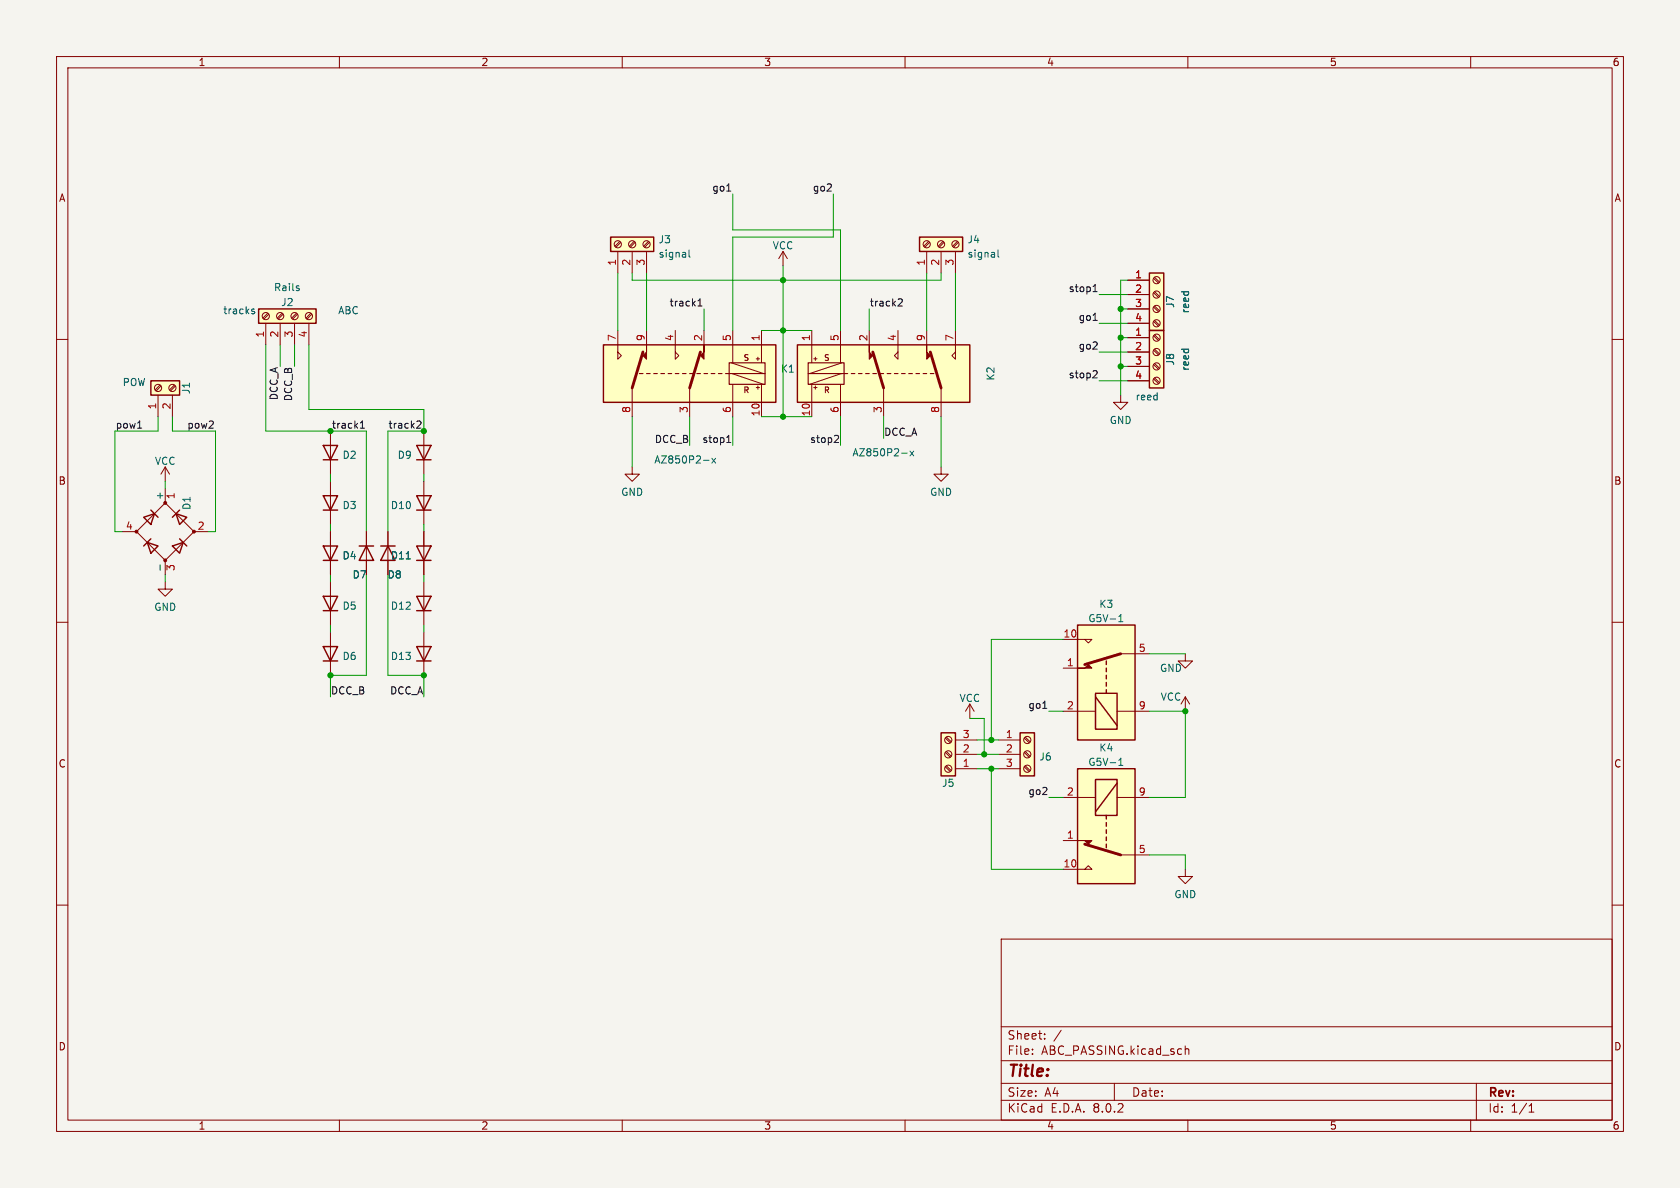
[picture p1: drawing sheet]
<svg xmlns="http://www.w3.org/2000/svg" width="297mm" height="210mm" viewBox="0 0 297 210" stroke-linecap="round" stroke-linejoin="round" font-family="sans-serif">
<path d="M0 0h297v210h-297z" fill="#f5f4ef" stroke="#f5f4ef" stroke-width=".18"/>
<g fill="none" stroke="#840000" stroke-width=".18">
<path d="M10 10h277v190h-277zM12 12h273v186h-273zM60 10v2M110 10v2M160 10v2M210 10v2M260 10v2M10 60h2M285 60h2M10 110h2M285 110h2M10 160h2"/>
<path d="M285 160h2M177 166h108v32h-108zM60 198v2M110 198v2M160 198v2M177 194.5h108M177 191.5h108M177 187.5h108M177 181.5h108M182.5 186.3v.1M182.5 185.5v.1M184.7 183.6v.1"/>
<path d="M184.7 182.8v.1M187.6 182.1l-1.3 2M197 191.5v3M209.5 184.9v1.5M209.5 185.5l.2-.1 .4 .1 .1 .9M210 198v2M260 198v2M261 191.5v6.5M270.3 196.6h.9M270.3 195.5l.4-.4v1.5"/>
</g>
<path d="M180.3 129.5h2.6v7.7h-2.6z" fill="#ffffc2"/>
<path d="M180.3 129.5h2.6v7.7h-2.6z" fill="none" stroke="#840000" stroke-width=".25"/>
<g fill="none" stroke="#840000" stroke-width=".18">
<path d="M176.5 130.8h3.8M176.5 133.4h3.8M176.5 135.9h3.8M181.1 135.6l.8 .8M181.1 133l.8 .9M181.1 130.5l.8 .8M181.3 135.4l.8 .8M181.3 132.8l.8 .9M181.3 130.3l.8 .8M209.5 153.7v1.2h1.3l-1.3 1.3-1.2-1.3h1.2"/>
<circle cx="181.6" cy="130.8" r=".63"/>
<circle cx="181.6" cy="133.3" r=".63"/>
<circle cx="181.6" cy="135.9" r=".63"/>
</g>
<path d="M107.9 41.9h7.7v2.6h-7.7z" fill="#ffffc2"/>
<path d="M107.9 41.9h7.7v2.6h-7.7z" fill="none" stroke="#840000" stroke-width=".25"/>
<g fill="none" stroke="#840000" stroke-width=".18">
<path d="M109.2 44.5v3.8M109.6 42.7l-.9 .8M109.7 42.8l-.8 .9M111.8 44.5v3.8M112.1 42.7l-.8 .8M112.3 42.8l-.9 .9M114.3 44.5v3.8M114.6 42.7l-.8 .8M114.8 42.8l-.8 .9"/>
<circle cx="109.2" cy="43.2" r=".63"/>
<circle cx="111.8" cy="43.2" r=".63"/>
<circle cx="114.3" cy="43.2" r=".63"/>
</g>
<path d="M121.8 44.2v1.1l.2 .2" fill="none" stroke="#006464" stroke-width=".18"/>
<path d="M166.4 129.5h2.5v7.7h-2.5z" fill="#ffffc2"/>
<path d="M73.7 87.6h2.5l-1.3 2.6zM73.7 90.2h2.5M57.1 105.4h2.6l-1.3 2.6zM57.1 114.3h2.6l-1.3 2.5zM57.1 108h2.6M57.1 116.8h2.6M166.4 129.5h2.5v7.7h-2.5z" fill="none" stroke="#840000" stroke-width=".25"/>
<g fill="none" stroke="#840000" stroke-width=".18">
<path d="M74.9 85.1v7.6M58.4 102.9v7.6M58.4 111.8v7.6M167.1 130.5l.9 .8M167.1 133l.9 .9M167.1 135.6l.9 .8M167.3 130.3l.9 .8M167.3 132.8l.9 .9M167.3 135.4l.9 .8M168.9 135.9h3.8M168.9 133.4h3.8M168.9 130.8h3.8"/>
<path d="M171.4 124.5l-.7 1.2M171.4 124.5v2.5M171.4 124.5l.8 1.2"/>
<circle cx="167.6" cy="133.3" r=".63"/>
<circle cx="167.6" cy="135.9" r=".63"/>
<circle cx="167.6" cy="130.8" r=".63"/>
</g>
<path d="M26.7 67.3h5v2.6h-5z" fill="#ffffc2"/>
<path d="M26.7 67.3h5v2.6h-5zM73.7 96.5h2.5l-1.3 2.6zM73.7 99.1h2.5" fill="none" stroke="#840000" stroke-width=".25"/>
<g fill="none" stroke="#840000" stroke-width=".18">
<path d="M138.4 44.5l-.7 1.2M138.4 44.5v2.5M138.4 44.5l.8 1.2M27.9 69.9v3.8M28.3 68.1l-.9 .8M28.4 68.2l-.8 .9M30.5 69.9v3.8M30.8 68.1l-.8 .8M31 68.2l-.9 .9M74.9 94v7.6"/>
<circle cx="27.9" cy="68.6" r=".63"/>
<circle cx="30.5" cy="68.6" r=".63"/>
</g>
<path d="M71.8 98.8h.7" fill="none" stroke="#006464" stroke-width=".18"/>
<path d="M190.5 110.5h10.2v20.3h-10.2z" fill="#ffffc2"/>
<path d="M29.2 102.9v1.2h1.3l-1.3 1.3-1.3-1.3h1.3M188 113h5l-.6 .7-.6-.7M188 118.1h2.5M198.1 115.6h5.1M209.5 115.6v1.2h1.3l-1.3 1.3-1.2-1.3h1.2M188 125.7h5.7M197.5 125.7h5.7M209.5 123.2l-.7 1.3M209.5 123.2v2.5M209.5 123.2l.8 1.3" fill="none" stroke="#840000" stroke-width=".18"/>
<path d="M190.5 110.5h10.2v20.3h-10.2zM195.6 116.8v.7M195.6 118.1v.6M195.6 119.4v.6M193.7 122.6h3.8v6.3h-3.8zM193.7 123.2l3.8 5.1M195.6 120.7v.6M195.6 121.9v.7" fill="none" stroke="#840000" stroke-width=".25"/>
<path d="M198.1 115.6l-6.3 1.9" fill="none" stroke="#840000" stroke-width=".51"/>
<path d="M190.5 118.1h1.3l.6-.6 .6 .6z" fill="#840000" stroke="#840000" stroke-width=".18"/>
<path d="M197.8 109.9h.7M197.8 109l.4-.4v1.3" fill="none" stroke="#006464" stroke-width=".18"/>
<path d="M203.2 48.3h2.5v10.1h-2.5z" fill="#ffffc2"/>
<path d="M203.2 48.3h2.5v10.1h-2.5zM57.1 96.5h2.6l-1.3 2.6zM57.1 99.1h2.6M63.5 96.5h2.5M64.8 96.5l1.2 2.6h-2.5zM67.3 96.5h2.5M68.6 96.5l1.2 2.6h-2.5z" fill="none" stroke="#840000" stroke-width=".25"/>
<g fill="none" stroke="#840000" stroke-width=".18">
<path d="M199.4 49.5h3.8M199.4 52.1h3.8M199.4 54.6h3.8M199.4 57.2h3.8M203.9 56.8l.9 .9M203.9 54.3l.9 .8M203.9 51.7l.9 .9M203.9 49.2l.9 .8M204.1 56.6l.9 .9M204.1 54.1l.9 .8M204.1 51.6l.9 .8M204.1 49l.9 .9"/>
<path d="M198.1 69.9v1.2h1.3l-1.3 1.3-1.3-1.3h1.3M58.4 94v7.6M64.8 94v7.6M68.6 94v7.6"/>
<circle cx="204.5" cy="49.5" r=".63"/>
<circle cx="204.5" cy="54.6" r=".63"/>
<circle cx="204.5" cy="57.1" r=".63"/>
<circle cx="204.5" cy="52.1" r=".63"/>
</g>
<path d="M203.2 58.4h2.5v10.2h-2.5z" fill="#ffffc2"/>
<path d="M203.2 58.4h2.5v10.2h-2.5zM57.1 78.7h2.6l-1.3 2.6zM73.7 78.7h2.5l-1.3 2.6zM57.1 87.6h2.6l-1.3 2.6zM57.1 81.3h2.6M57.1 90.2h2.6M73.7 81.3h2.5M73.7 114.3h2.5l-1.3 2.5zM73.7 105.4h2.5l-1.3 2.6zM73.7 116.8h2.5M73.7 108h2.5" fill="none" stroke="#840000" stroke-width=".25"/>
<g fill="none" stroke="#840000" stroke-width=".18">
<path d="M199.4 59.7h3.8M203.9 59.4l.9 .8M204.1 59.2l.9 .8M58.4 76.2v7.6M74.9 76.2v7.6M199.4 62.2h3.8M199.4 64.8h3.8M199.4 67.3h3.8M203.9 67l.9 .8M203.9 64.4l.9 .9M203.9 61.9l.9 .8M204.1 66.8l.9 .8"/>
<path d="M204.1 64.3l.9 .8M204.1 61.7l.9 .9M29.2 82.6l-.8 1.2M29.2 82.6v2.5M29.2 82.6l.8 1.2M58.4 85.1v7.6M166.4 82.6v1.2h1.2l-1.2 1.3-1.3-1.3h1.3M74.9 102.9v7.6M74.9 111.8v7.6"/>
<circle cx="204.5" cy="59.7" r=".63"/>
<circle cx="204.5" cy="67.3" r=".63"/>
<circle cx="204.5" cy="64.8" r=".63"/>
<circle cx="204.5" cy="62.2" r=".63"/>
</g>
<path d="M190.5 135.9h10.2v20.3h-10.2z" fill="#ffffc2"/>
<path d="M21.6 94h2.5M24.1 94l5.1-5.1 5.1 5.1-5.1 5.1zM29.2 86.4v2.5M29.2 99.1v2.5M34.3 94h2.5M111.8 82.6v1.2h1.2l-1.2 1.3-1.3-1.3h1.3M188 153.7h5l-.6-.7-.6 .7M188 141h5.7M188 148.6h2.5M197.5 141h5.7M198.1 151.1h5.1" fill="none" stroke="#840000" stroke-width=".18"/>
<g fill="none" stroke="#840000" stroke-width=".25">
<path d="M25.4 91.4l1.9-.6-.6 1.9zM26 95.9l1.9 .6-1.2 1.3zM26.7 95.3l-1.3 1.2M26.7 90.2l1.2 1.2M30.5 96.5l1.9-.6-.7 1.9zM31.1 90.8l1.9 .6-1.3 1.3zM31.7 90.2l-1.2 1.2M31.7 95.3l1.3 1.2M190.5 135.9h10.2v20.3h-10.2zM193.7 137.8h3.8v6.3h-3.8zM197.5 138.4l-3.8 5.1M195.6 144.1v.7"/>
<path d="M195.6 145.4v.7M195.6 146.7v.6M195.6 148v.6M195.6 149.2v.7"/>
</g>
<path d="M191.8 149.2l6.3 1.9" fill="none" stroke="#840000" stroke-width=".51"/>
<g fill="#840000" stroke="#840000" stroke-width=".18">
<path d="M190.5 148.6h2.5l-.6 .6-.6-.6z"/>
<circle cx="29.2" cy="99.1" r=".25"/>
<circle cx="34.3" cy="94" r=".25"/>
<circle cx="24.1" cy="94" r=".25"/>
<circle cx="29.2" cy="88.9" r=".25"/>
</g>
<path d="M28.3 99.8v1M197.8 135.3h.7M197.8 134.4l.4-.4v1.3" fill="none" stroke="#006464" stroke-width=".18"/>
<path d="M141 61h30.4v10.1h-30.4z" fill="#ffffc2"/>
<g fill="#840000" stroke="#840000" stroke-width=".18">
<path d="M153.7 61v1.2l.6 .7-.6 .6z"/>
<path d="M163.8 61v1.2l.7 .7-.7 .6z"/>
</g>
<path d="M143.5 58.4v5.7M148.6 58.4v5.7M153.7 58.4v2.6M158.7 58.4v5.1l-.6-.6 .6-.7M163.8 58.4v2.6M168.9 58.4v5.1l-.6-.6 .6-.7M143.5 67.9v5.8M148.6 67.9v5.8M148.7 66l-5.6 1.9M148.8 64.1l-5.7 1.9M156.2 68.6v5.1M166.4 68.6v5.1" fill="none" stroke="#840000" stroke-width=".18"/>
<path d="M141 61h30.4v10.1h-30.4z" fill="none" stroke="#840000" stroke-width=".25"/>
<g fill="none" stroke="#840000" stroke-width=".2">
<path d="M142.9 64.1h6.3v3.8h-6.3zM142.9 66h7M150.5 66h.6M151.8 66h.6M153 66h.7M154.3 66h.6M155.6 66h.6M156.8 66h.7M158.1 66h.6M159.4 66h.6M160.7 66h.6M161.9 66h.7"/>
<path d="M163.2 66h.6M164.5 66h.6"/>
</g>
<path d="M154.3 62.2l1.9 6.4M164.5 62.2l1.9 6.4" fill="none" stroke="#840000" stroke-width=".51"/>
<path d="M160.9 79.7l.6 .9M161.5 79.7l-.6 .9M159.4 80.1h1" fill="none" stroke="#006464" stroke-width=".18"/>
<path d="M162.6 41.9h7.6v2.6h-7.6z" fill="#ffffc2"/>
<path d="M162.6 41.9h7.6v2.6h-7.6z" fill="none" stroke="#840000" stroke-width=".25"/>
<g fill="none" stroke="#840000" stroke-width=".18">
<path d="M163.8 44.5v3.8M164.2 42.7l-.9 .8M164.3 42.8l-.8 .9M166.4 44.5v3.8M166.7 42.7l-.8 .8M166.9 42.8l-.9 .9M168.9 44.5v3.8M169.2 42.7l-.8 .8M169.4 42.8l-.8 .9"/>
<circle cx="163.8" cy="43.2" r=".63"/>
<circle cx="166.4" cy="43.2" r=".63"/>
<circle cx="168.9" cy="43.2" r=".63"/>
</g>
<path d="M176.4 44.2v1.1l.2 .2" fill="none" stroke="#006464" stroke-width=".18"/>
<path d="M106.7 61h30.5v10.1h-30.5z" fill="#ffffc2"/>
<g fill="#840000" stroke="#840000" stroke-width=".18">
<path d="M124.5 61v2.5l-.7-.6 .7-.7z"/>
<path d="M114.3 61v2.5l-.6-.6 .6-.7z"/>
</g>
<path d="M109.2 58.4v5.1l.7-.6-.7-.7M114.3 58.4v2.6M119.4 58.4v5.1l.6-.6-.6-.7M124.5 58.4v2.6M129.5 58.4v5.7M134.6 58.4v5.7M111.8 68.6v5.1M121.9 68.6v5.1M129.3 64.1l5.7 1.9M129.4 66l5.6 1.9M129.5 67.9v5.8M134.6 67.9v5.8" fill="none" stroke="#840000" stroke-width=".18"/>
<path d="M106.7 61h30.5v10.1h-30.5z" fill="none" stroke="#840000" stroke-width=".25"/>
<g fill="none" stroke="#840000" stroke-width=".2">
<path d="M113 66h.7M114.3 66h.6M115.6 66h.6M116.8 66h.7M118.1 66h.6M119.4 66h.6M120.6 66h.7M121.9 66h.7M123.2 66h.6M124.5 66h.6M125.7 66h.7M127 66h.6"/>
<path d="M128.3 66h7M128.9 64.1h6.4v3.8h-6.4z"/>
</g>
<path d="M113.7 62.2l-1.9 6.4M123.8 62.2l-1.9 6.4" fill="none" stroke="#840000" stroke-width=".51"/>
<path d="M124.4 81.4h1M125.8 81l.7 .9M126.5 81l-.7 .9" fill="none" stroke="#006464" stroke-width=".18"/>
<path d="M45.7 54.6h10.2v2.6h-10.2z" fill="#ffffc2"/>
<path d="M45.7 54.6h10.2v2.6h-10.2z" fill="none" stroke="#840000" stroke-width=".25"/>
<g fill="none" stroke="#840000" stroke-width=".18">
<path d="M47 57.2v3.8M47.3 55.4l-.8 .8M47.5 55.5l-.8 .9M49.5 57.2v3.8M49.9 55.4l-.9 .8M50 55.5l-.8 .9M52.1 57.2v3.8M52.4 55.4l-.8 .8M52.6 55.5l-.9 .9M54.6 57.2v3.8M54.9 55.4l-.8 .8M55.1 55.5l-.8 .9"/>
<path d="M199.4 49.5h3.8M199.4 52.1h3.8M199.4 54.6h3.8M199.4 57.2h3.8M199.4 59.7h3.8M199.4 62.2h3.8M199.4 64.8h3.8M199.4 67.3h3.8M58.4 94v2.5M58.4 99.1v2.5M64.8 94v2.5M64.8 99.1v2.5"/>
<path d="M68.6 94v2.5M68.6 99.1v2.5M74.9 94v2.5M74.9 99.1v2.5"/>
<circle cx="47" cy="55.9" r=".63"/>
<circle cx="49.5" cy="55.9" r=".63"/>
<circle cx="52.1" cy="55.9" r=".63"/>
<circle cx="54.6" cy="55.9" r=".63"/>
</g>
<path d="M52.7 51l.2 .1-.2 .3M52.7 50.5l.2 .1M71.8 98.8h.7" fill="none" stroke="#006464" stroke-width=".18"/>
<g fill="none" stroke="#0f0f0f" stroke-width=".18">
<path d="M128.5 33.8h.7M123.4 54.1h.7M123.4 53.2l.4-.4v1.3M159 52.8l.4 .1 .1 .3-.8 .9h.8M193.2 51.6h.8M193.2 56.6h.8M193.4 50.6l.2-.3v1.3M24.3 75.7h.8M63.7 75.7h.7M63.7 74.8l.4-.4v1.3M73.9 74.4l.4 .1 .1 .3-.8 .9h.8M128.5 78.2h.7"/>
<path d="M128.6 77.3l.2-.3v1.2M147.7 77h.4l.1 .3-.7 .9h.7M193.4 65.5l.4 .1 .2 .3-.8 .9h.8M184.4 125.2h.7"/>
</g>
<path d="M44.6 55l.4 .2v.2l-.4 .1M44.6 54.7h.4" fill="none" stroke="#0000c2" stroke-width=".18"/>
<g fill="none" stroke="#009600" stroke-width=".18">
<path d="M129.5 34.3v6.3h19.1v17.8M147.3 34.3v7.6h-17.8v16.5M109.2 48.3v10.1M111.8 48.3v1.2h54.6v-1.2M114.3 48.3v10.1M124.5 54.6v3.8M134.6 58.4h8.9M138.4 47v26.7M153.7 54.6v3.8M163.8 48.3v10.1M168.9 48.3v10.1M194.3 57.2h5.1"/>
<path d="M194.3 52.1h5.1M198.1 59.7h1.3M198.1 54.6h1.3M199.4 49.5h-1.3v20.4M27.9 73.7v2.5h-7.6v17.8h1.3M30.5 73.7v2.5h7.6v17.8h-1.3M47 61v15.2h17.8v17.8M49.5 61v3.8M52.1 61v3.8M54.6 61v11.4h20.3v3.8h-6.3v17.8M111.8 73.7v8.9M121.9 73.7v5"/>
<path d="M129.5 73.7v5M134.6 73.7h8.9M148.6 73.7v5M156.2 73.7v3.8M166.4 73.7v8.9M194.3 67.3h5.1M194.3 62.2h5.1M198.1 64.8h1.3M29.2 85.1v1.3M58.4 83.8v1.3M58.4 92.7v1.3M74.9 83.8v1.3"/>
<path d="M74.9 92.7v1.3M29.2 101.6v1.3M58.4 101.6v1.3M58.4 110.5v1.3M64.8 101.6v17.8h-6.4v3.8M68.6 101.6v17.8h6.3v3.8M74.9 101.6v1.3M74.9 110.5v1.3M188 113h-12.7v17.8M203.2 115.6h6.3M171.4 127h2.6v6.4M172.7 133.4h3.8"/>
<path d="M172.7 135.9h3.8M172.7 130.8h3.8M175.3 135.9v17.8h12.7M185.4 125.7h2.6M203.2 125.7h6.3v15.3h-6.3M185.4 141h2.6M203.2 151.1h6.3v2.6"/>
</g>
<g fill="#009600" stroke="#009600" stroke-width=".18">
<circle cx="174" cy="133.4" r=".46"/>
<circle cx="175.3" cy="135.9" r=".46"/>
<circle cx="175.3" cy="130.8" r=".46"/>
<circle cx="209.5" cy="125.7" r=".46"/>
<circle cx="58.4" cy="119.4" r=".46"/>
<circle cx="74.9" cy="119.4" r=".46"/>
<circle cx="138.4" cy="73.7" r=".46"/>
<circle cx="138.4" cy="49.5" r=".46"/>
<circle cx="58.4" cy="76.2" r=".46"/>
<circle cx="74.9" cy="76.2" r=".46"/>
<circle cx="138.4" cy="58.4" r=".46"/>
<circle cx="198.1" cy="59.7" r=".46"/>
<circle cx="198.1" cy="54.6" r=".46"/>
<circle cx="198.1" cy="64.8" r=".46"/>
</g>
<text font-size="2.8" fill="#840000" x="178" y="190.9">Title:</text>
<g font-size="2.1" fill="#840000">
<text x="178" y="184">Sheet:</text>
<text x="178" y="186.7">File:</text>
<text x="184.1" y="186.7">ABC_PASSING.kicad_sch</text>
<text x="178" y="196.9">KiCad</text>
<text x="178" y="194.1">Size:</text>
<text x="184.7" y="194.1">A4</text>
<text x="185.7" y="196.9">E.D.A.</text>
<text x="193.3" y="196.9">8.0.2</text>
<text x="200" y="194.1">Date:</text>
<text x="263" y="194.3">Rev:</text>
<text x="263" y="196.9">Id:</text>
<text x="267.1" y="196.9">1/1</text>
</g>
<g font-size="1.8" fill="#840000">
<text x="35" y="11.9">1</text>
<text x="85" y="11.9">2</text>
<text x="135" y="11.9">3</text>
<text x="185" y="11.9">4</text>
<text x="235" y="11.9">5</text>
<text x="285" y="11.9">6</text>
<text x="10.3" y="35.9">A</text>
<text x="285.3" y="35.9">A</text>
<text x="10.3" y="85.9">B</text>
<text x="285.3" y="85.9">B</text>
<text x="10.3" y="135.9">C</text>
<text x="285.3" y="135.9">C</text>
<text x="10.3" y="185.9">D</text>
<text x="285.3" y="185.9">D</text>
<text x="35" y="199.9">1</text>
<text x="85" y="199.9">2</text>
<text x="135" y="199.9">3</text>
<text x="185" y="199.9">4</text>
<text x="235" y="199.9">5</text>
<text x="285" y="199.9">6</text>
</g>
<g font-size="1.8" fill="#0f0f0f">
<text x="125.8" y="33.9">go1</text>
<text x="143.6" y="33.9">go2</text>
<text x="188.8" y="51.7">stop1</text>
<text x="118.3" y="54.3">track1</text>
<text x="153.7" y="54.3">track2</text>
<text x="190.6" y="56.8">go1</text>
<text x="190.6" y="61.9">go2</text>
<text x="49.2" y="70.8" transform="rotate(-90 49.2 70.8)">DCC_A</text>
<text x="51.7" y="71" transform="rotate(-90 51.7 71)">DCC_B</text>
<text x="188.8" y="67">stop2</text>
<text x="20.4" y="75.9">pow1</text>
<text x="33" y="75.9">pow2</text>
<text x="58.6" y="75.9">track1</text>
<text x="68.6" y="75.9">track2</text>
<text x="156.2" y="77.1">DCC_A</text>
<text x="115.7" y="78.4">DCC_B</text>
<text x="124.1" y="78.4">stop1</text>
<text x="143.1" y="78.4">stop2</text>
<text x="58.4" y="122.8">DCC_B</text>
<text x="68.9" y="122.8">DCC_A</text>
<text x="181.7" y="125.4">go1</text>
<text x="181.7" y="140.6">go2</text>
</g>
<g font-size="1.8" fill="#a90000">
<text x="109" y="47.1" transform="rotate(-90 109 47.1)">1</text>
<text x="111.5" y="47.1" transform="rotate(-90 111.5 47.1)">2</text>
<text x="114" y="47.1" transform="rotate(-90 114 47.1)">3</text>
<text x="163.6" y="47.1" transform="rotate(-90 163.6 47.1)">1</text>
<text x="166.1" y="47.1" transform="rotate(-90 166.1 47.1)">2</text>
<text x="168.7" y="47.1" transform="rotate(-90 168.7 47.1)">3</text>
<text x="200.6" y="49.3">1</text>
<text x="200.6" y="51.8">2</text>
<text x="46.7" y="59.8" transform="rotate(-90 46.7 59.8)">1</text>
<text x="49.3" y="59.8" transform="rotate(-90 49.3 59.8)">2</text>
<text x="51.8" y="59.8" transform="rotate(-90 51.8 59.8)">3</text>
<text x="54.4" y="59.8" transform="rotate(-90 54.4 59.8)">4</text>
<text x="200.6" y="54.4">3</text>
<text x="200.6" y="56.9">4</text>
<text x="200.6" y="59.4">1</text>
<text x="109" y="60.4" transform="rotate(-90 109 60.4)">7</text>
<text x="114" y="60.4" transform="rotate(-90 114 60.4)">9</text>
<text x="119.1" y="60.4" transform="rotate(-90 119.1 60.4)">4</text>
<text x="124.2" y="60.4" transform="rotate(-90 124.2 60.4)">2</text>
<text x="129.3" y="60.4" transform="rotate(-90 129.3 60.4)">5</text>
<text x="134.4" y="60.4" transform="rotate(-90 134.4 60.4)">1</text>
<text x="143.3" y="60.4" transform="rotate(-90 143.3 60.4)">1</text>
<text x="148.3" y="60.4" transform="rotate(-90 148.3 60.4)">5</text>
<text x="153.4" y="60.4" transform="rotate(-90 153.4 60.4)">2</text>
<text x="158.5" y="60.4" transform="rotate(-90 158.5 60.4)">4</text>
<text x="163.6" y="60.4" transform="rotate(-90 163.6 60.4)">9</text>
<text x="168.7" y="60.4" transform="rotate(-90 168.7 60.4)">7</text>
<text x="200.6" y="62">2</text>
<text x="200.6" y="64.5">3</text>
<text x="200.6" y="67.1">4</text>
<text x="27.7" y="72.5" transform="rotate(-90 27.7 72.5)">1</text>
<text x="30.2" y="72.5" transform="rotate(-90 30.2 72.5)">2</text>
<text x="111.5" y="73.1" transform="rotate(-90 111.5 73.1)">8</text>
<text x="121.7" y="73.1" transform="rotate(-90 121.7 73.1)">3</text>
<text x="129.3" y="73.1" transform="rotate(-90 129.3 73.1)">6</text>
<text x="134.4" y="73.7" transform="rotate(-90 134.4 73.7)">10</text>
<text x="143.3" y="73.7" transform="rotate(-90 143.3 73.7)">10</text>
<text x="148.3" y="73.1" transform="rotate(-90 148.3 73.1)">6</text>
<text x="156" y="73.1" transform="rotate(-90 156 73.1)">3</text>
<text x="166.1" y="73.1" transform="rotate(-90 166.1 73.1)">8</text>
<text x="31.2" y="88.3" transform="rotate(-90 31.2 88.3)">1</text>
<text x="22.2" y="93.7">4</text>
<text x="34.9" y="93.7">2</text>
<text x="31.2" y="101" transform="rotate(-90 31.2 101)">3</text>
<text x="187.9" y="112.8">10</text>
<text x="188.5" y="117.9">1</text>
<text x="201.2" y="115.3">5</text>
<text x="188.5" y="125.5">2</text>
<text x="201.2" y="125.5">9</text>
<text x="170.1" y="130.6">3</text>
<text x="177.7" y="130.6">1</text>
<text x="170.1" y="135.6">1</text>
<text x="170.1" y="133.1">2</text>
<text x="177.7" y="133.1">2</text>
<text x="177.7" y="135.6">3</text>
<text x="188.5" y="140.7">2</text>
<text x="201.2" y="140.7">9</text>
<text x="188.5" y="148.3">1</text>
<text x="187.9" y="153.4">10</text>
<text x="201.2" y="150.9">5</text>
</g>
<g font-size="1.8" fill="#006464">
<text x="116.3" y="43.2">J3</text>
<text x="116.3" y="45.7">signal</text>
<text x="136.5" y="44.3">VCC</text>
<text x="171" y="43.2">J4</text>
<text x="171" y="45.7">signal</text>
<text x="48.3" y="51.7">Rails</text>
<text x="49.6" y="54.3">J2</text>
<text x="207.8" y="54.5" transform="rotate(-90 207.8 54.5)">J7</text>
<text x="210.4" y="55.5" transform="rotate(-90 210.4 55.5)">reed</text>
<text x="207.8" y="64.7" transform="rotate(-90 207.8 64.7)">J8</text>
<text x="210.4" y="65.7" transform="rotate(-90 210.4 65.7)">reed</text>
<text x="33.8" y="69.8" transform="rotate(-90 33.8 69.8)">J1</text>
<text x="137.9" y="66.1">K1</text>
<text x="176" y="67.4" transform="rotate(-90 176 67.4)">K2</text>
<text x="196.1" y="75.2">GND</text>
<text x="27.3" y="82.4">VCC</text>
<text x="60.5" y="81.3">D2</text>
<text x="70.2" y="81.3">D9</text>
<text x="115.6" y="82.1">AZ850P2-x</text>
<text x="150.6" y="80.9">AZ850P2-x</text>
<text x="29" y="88.5" transform="rotate(-90 29 88.5)">+</text>
<text x="109.7" y="87.9">GND</text>
<text x="164.3" y="87.9">GND</text>
<text x="33.9" y="90.2" transform="rotate(-90 33.9 90.2)">D1</text>
<text x="60.5" y="90.2">D3</text>
<text x="69" y="90.2">D10</text>
<text x="60.5" y="99.1">D4</text>
<text x="69" y="99.1">D11</text>
<text x="60.5" y="108">D5</text>
<text x="62.2" y="102.5">D7</text>
<text x="68.4" y="102.5">D8</text>
<text x="69" y="108">D12</text>
<text x="194.2" y="107.7">K3</text>
<text x="27.2" y="108.2">GND</text>
<text x="192.3" y="110.2">G5V-1</text>
<text x="60.5" y="116.9">D6</text>
<text x="69" y="116.9">D13</text>
<text x="205" y="119">GND</text>
<text x="169.5" y="124.3">VCC</text>
<text x="205.1" y="124.1">VCC</text>
<text x="183.7" y="134.6">J6</text>
<text x="192.3" y="135.6">G5V-1</text>
<text x="194.2" y="133.1">K4</text>
<text x="166.4" y="139.3">J5</text>
<text x="207.5" y="159">GND</text>
</g>
<g font-size="1.8" fill="#0000c2">
<text x="39.4" y="55.6">tracks</text>
<text x="59.7" y="55.6">ABC</text>
<text x="21.6" y="68.3">POW</text>
<text x="200.7" y="70.9">reed</text>
</g>
<g font-size="1.4" fill="#840000">
<text x="131.4" y="63.9">S</text>
<text x="145.6" y="63.9">S</text>
<text x="131.4" y="69.7">R</text>
<text x="145.6" y="69.7">R</text>
</g>
<g font-size="1.1" fill="#840000">
<text x="133.4" y="63.9">+</text>
<text x="143.6" y="63.9">+</text>
<text x="133.4" y="69">+</text>
<text x="143.6" y="69">+</text>
</g>
</svg>
